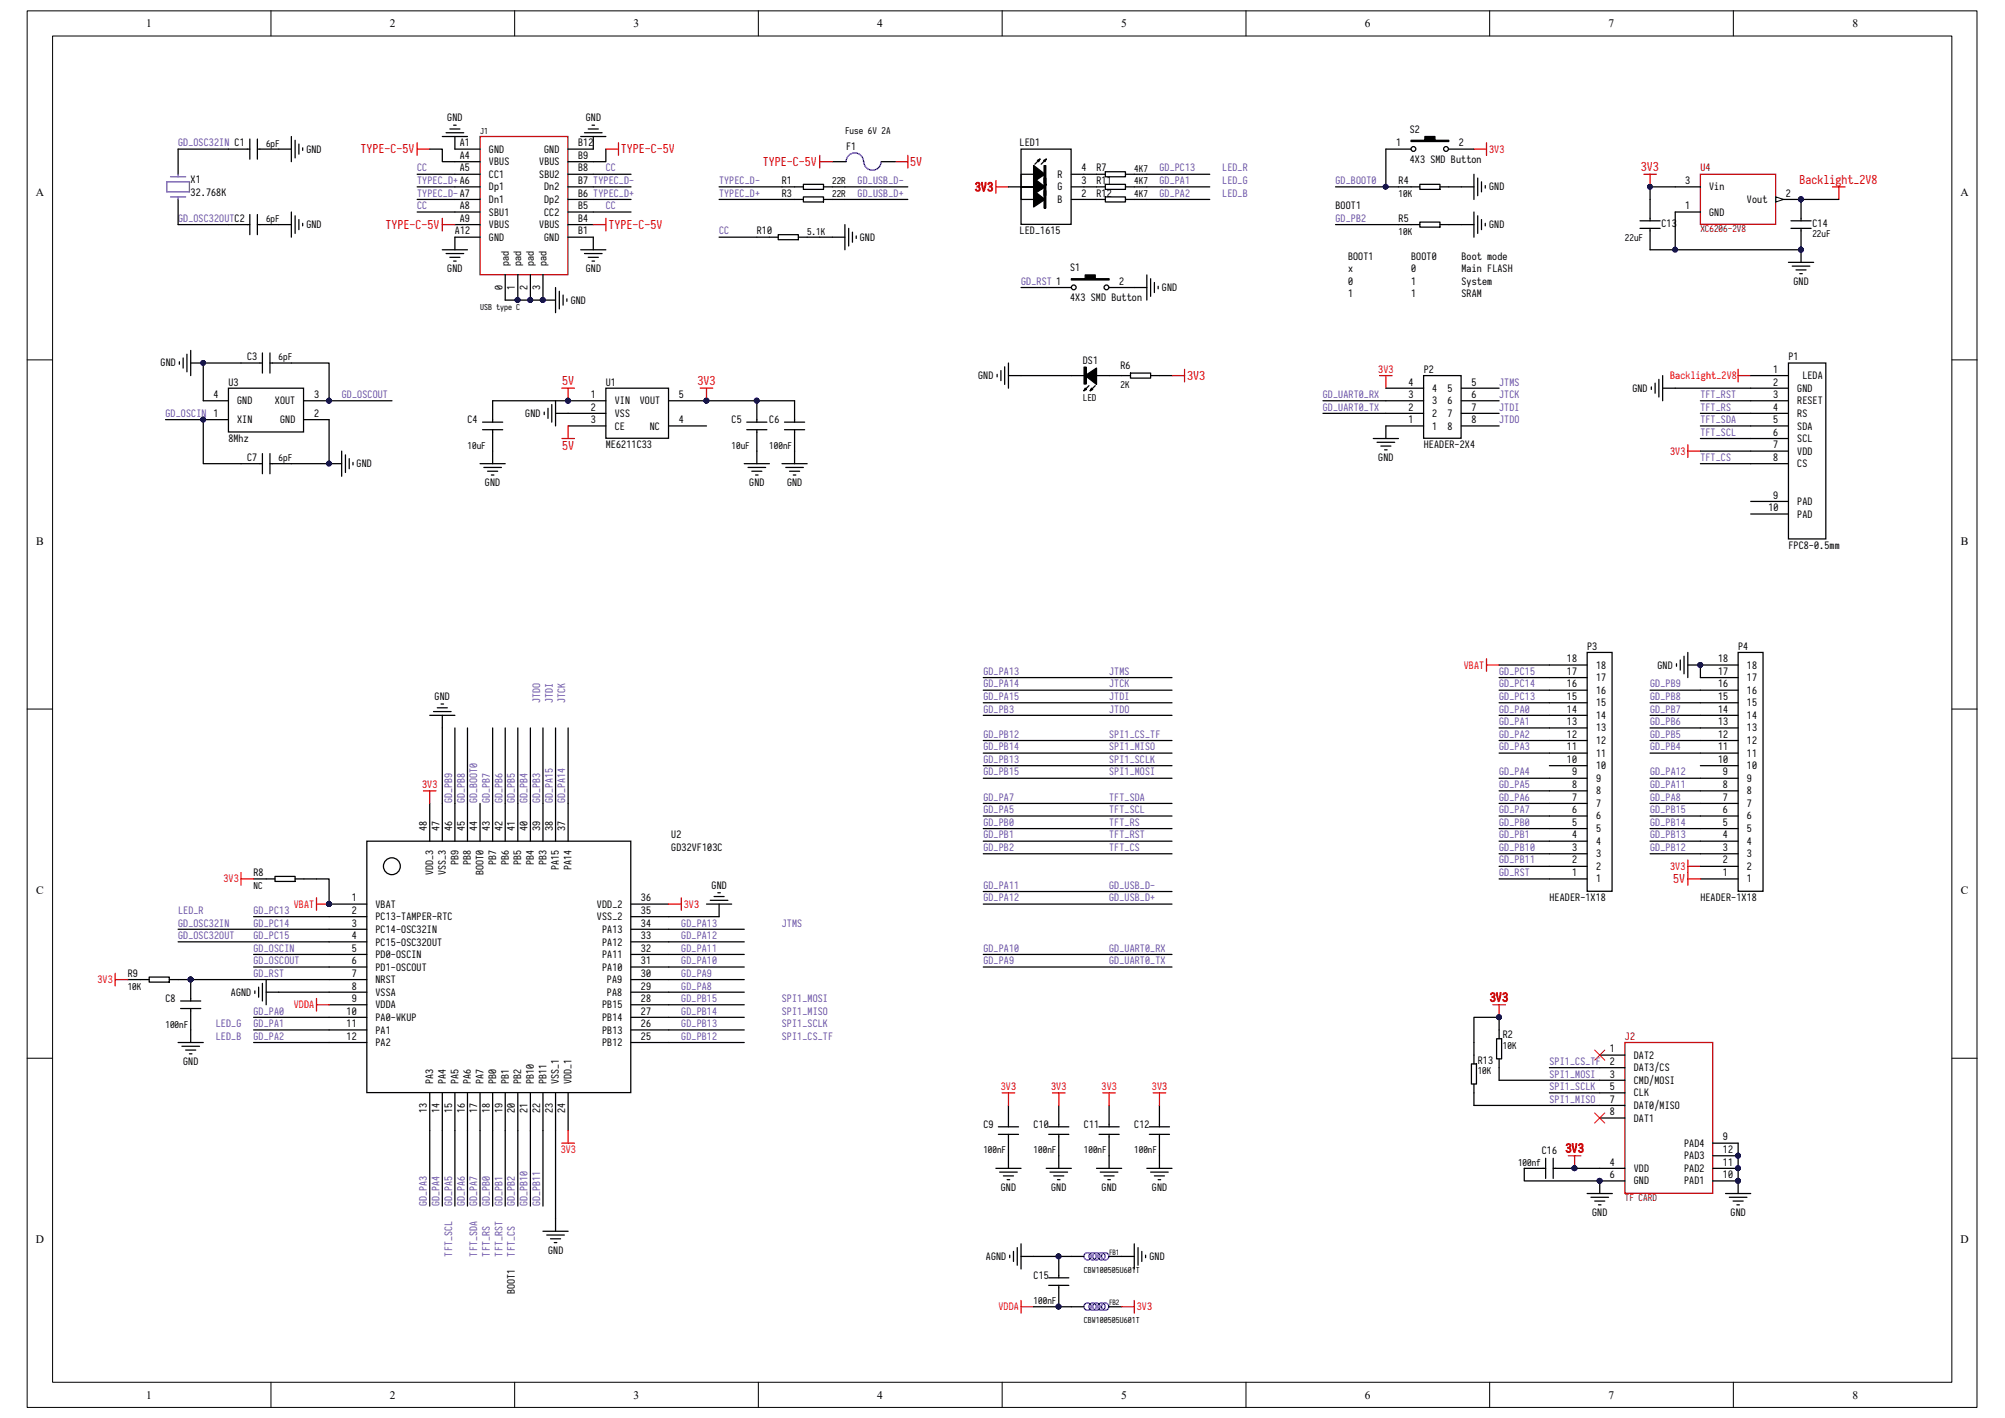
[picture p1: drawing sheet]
<svg xmlns="http://www.w3.org/2000/svg" width="297mm" height="210mm" viewBox="0 0 297 210" stroke-linecap="round" stroke-linejoin="round" font-family="sans-serif">
<path d="M4 1.6h288.9v206.8h-288.9z" fill="none" stroke="#000" stroke-width=".15"/>
<path d="M7.8 5.4h281.3v199.3h-281.3z" fill="#fff"/>
<g fill="none" stroke="#000" stroke-width=".15">
<path d="M7.8 5.3h281.3v199.4h-281.3zM40.1 1.6v3.7M76.2 1.6v3.7M112.3 1.6v3.7M148.5 1.6v3.7M184.6 1.6v3.7M220.7 1.6v3.7M256.8 1.6v3.7M4 53.3h3.7M289.2 53.3h3.7M4 105h3.7M289.2 105h3.7"/>
<path d="M4 156.7h3.7M289.2 156.7h3.7M40.1 204.7v3.7M76.2 204.7v3.7M112.3 204.7v3.7M148.5 204.7v3.7M184.6 204.7v3.7M220.7 204.7v3.7M256.8 204.7v3.7"/>
</g>
<path d="M54.3 124.6h39.1v37.2h-39.1z" fill-rule="evenodd" fill="#fff" stroke="#000" stroke-width=".19"/>
<g fill="none" stroke="#000" stroke-width=".19">
<path d="M26.4 22.1v3.7M26.4 29.5v3.8M33.8 22.1h3.2M33.8 33.3h3.2M37 20.6v3M37 31.8v3M38.1 22.1h5.1M38.1 20.6v3M38.1 31.8v3M38.1 33.3h5.1M43.2 20.2v3.7M43.2 31.4v3.7"/>
<path d="M43.7 20.8v2.6M43.7 32v2.6M44.3 21.3v1.5M44.3 32.5v1.5M44.8 21.9v.4M44.8 33.1v.4M115.8 27.7h3.2M115.8 29.5h3.2M119 27.3h3v.7h-3zM119 29.2h3v.7h-3zM122 27.7h3.2M122 29.5h3.2"/>
<path d="M123.3 23.9h2M130.6 23.9h2M160.6 25.8h3.1M163.7 25.4h3v.8h-3zM166.7 25.8h3.2M207.2 27.7h3.1M210.3 27.3h3v.7h-3zM213.3 27.7h5M218.3 25.8v3.7M218.9 26.4v2.6M219.5 26.9v1.5M220 27.5v.4"/>
<path d="M147.7 55.4v.4M148.3 54.9v1.5M148.8 54.3v2.6M149.4 55.6h1.9M149.4 53.8v3.7M155 42.6h3.7M158.7 41.3h2.1v-.6h1.4v.6h2.1v.2h-5.6zM158.7 55.6h1.9M160.8 55.6l1.6-1.1v2.4zM160.8 57.5l.1 .2-.3 .2zM161.3 57.1l-.7 .8M161.7 57.5l.2 .2-.4 .2z"/>
<path d="M162.2 57.1l-.7 .8M162.4 55.6h5.1M164.3 42.6h5.6M167.5 55.3h2.9v.7h-2.9zM169.9 40.7v3.7M170.4 55.6h3.2M170.4 41.3v2.6M171 41.8v1.5M171.6 42.4v.4M63.7 119v5.6M63.7 105.9h3.7M64.2 105.4h2.6"/>
<path d="M64.8 104.8h1.5M65.3 104.3h.4M65.5 105.9v1.9M65.5 119v5.6M67.4 119v5.6M69.2 119v5.6M71.1 119v5.6M73 119v5.6M74.8 119v5.6M76.7 119v5.6M78.6 119v5.6M80.4 119v5.6"/>
<path d="M82.3 119v5.6M84.2 119v5.6M48.7 133.9h5.6M48.7 135.8h5.6M48.7 137.6h5.6M48.7 139.5h5.6M93.5 133.9h5.6M93.5 135.8h5.6M93.5 137.6h5.6M93.5 139.5h5.6M104.7 133.9h3.7M105.2 133.3h2.6"/>
<path d="M105.8 132.8h1.5M106.3 132.2h.4M106.5 133.9v1.9M18.9 145.1h3.2M22.1 144.7h3v.8h-3zM25.1 145.1h3.1v3.2M26.4 154.4h3.7M26.8 148.3h2.9M26.8 149.4h2.9M26.9 155h2.7M27.5 155.5h1.5M28.1 156.1h.3"/>
<path d="M28.2 149.4v5M37.8 146.8v.3M38.3 146.2v1.5M38.9 145.6v2.7M39.4 146.9h1.9M39.4 145.1v3.7M48.7 141.4h5.6M48.7 143.2h5.6M48.7 145.1h5.6M48.7 146.9h5.6M48.7 148.8h5.6M48.7 150.7h5.6"/>
<path d="M48.7 152.5h5.6M48.7 154.4h5.6M93.5 141.4h5.6M93.5 143.2h5.6M93.5 145.1h5.6M93.5 146.9h5.6M93.5 148.8h5.6M93.5 150.7h5.6M93.5 152.5h5.6M93.5 154.4h5.6M63.7 161.9v5.5M65.5 161.9v5.5"/>
<path d="M67.4 161.9v5.5M69.2 161.9v5.5M71.1 161.9v5.5M73 161.9v5.5M74.8 161.9v5.5M76.7 161.9v5.5M78.6 161.9v5.5M80.4 161.9v5.5M82.3 161.9v5.5M84.2 161.9v5.5M80.4 182.4h3.8M81 182.9h2.6"/>
<path d="M81.5 183.5h1.5M82.1 184h.4M82.3 180.5v1.9"/>
<circle cx="159.1" cy="42.6" r=".35"/>
<circle cx="163.9" cy="42.6" r=".35"/>
<circle cx="58" cy="128.3" r="1.25"/>
</g>
<g fill="#000080" stroke="#000080" stroke-width=".15">
<circle cx="48.7" cy="133.9" r=".35"/>
<circle cx="28.2" cy="145.1" r=".35"/>
</g>
<path d="M24.7 26.9h3.4v1.5h-3.4zM25.3 26.2h2.2M25.3 29.2h2.2M26.4 25.8v.4M26.4 29.2v.3" fill="none" stroke="#674ea7" stroke-width=".19"/>
<g fill="none" stroke="#f00" stroke-width=".19">
<path d="M132.6 23.9h1.9M134.5 23v1.9M147.5 26.7v1.9M147.5 27.7h1.9M218.3 22.1h1.9M220.2 21.2v1.8M173.6 55.6h1.9M175.5 54.7v1.9M62.7 117.1h1.9M63.7 117.1v1.9M46.9 133v1.8M46.9 133.9h1.8"/>
<path d="M99.1 133.9h1.8M100.9 133v1.8M17.1 144.2v1.8M17.1 145.1h1.8M46.9 147.9v1.8M46.9 148.8h1.8M83.2 169.3h1.9M84.2 167.4v1.9"/>
</g>
<path d="M125.3 23.9a1.29 1.29 0 0 1 1.4-1.3 1.29 1.29 0 0 1 1.2 1.3M128 23.9a1.29 1.29 0 0 0 1.2 1.3 1.29 1.29 0 0 0 1.3-1.2" fill="none" stroke="#00f" stroke-width=".19"/>
<g fill="#000">
<path d="M160.8 55.6l1.6-1.1v2.4z"/>
<path d="M158.7 41.3h2.1v-.6h1.4v.6h2.1v.2h-5.6z" fill-rule="evenodd"/>
</g>
<path d="M160.8 54.4v2.5" fill="none" stroke="#000" stroke-width=".3"/>
<path d="M160.6 54.4h.3v2.5h-.3z" fill="none" stroke="#000" stroke-width=".15"/>
<path d="M89.7 57.5h9.3v7.4h-9.3z" fill-rule="evenodd" fill="#fff" stroke="#000" stroke-width=".19"/>
<g fill="none" stroke="#000" stroke-width=".19">
<path d="M207.2 33.3h3.1M210.3 32.9h3v.7h-3zM213.3 33.3h5M218.3 31.4v3.7M218.9 32v2.6M219.5 32.5v1.5M220 33.1v.4M73 59.4v3.1M81.7 59.9v2.6M82.3 59.4v3.7M84.2 59.4h5.5M99.1 59.4h5.6"/>
<path d="M112.1 59.4v3.1M117.7 59.4v3.1M71.1 68.7h3.7M71.5 62.5h3M71.5 63.6h3M71.7 69.2h2.6M72.2 69.8h1.5M72.8 70.4h.4M73 63.6v5.1M80.6 61v.4M81.2 60.5v1.5M82.3 61.2h7.4"/>
<path d="M84.2 63.1h5.5M99.1 63.1h5.6M110.2 68.7h3.8M110.6 62.5h3M110.6 63.6h3M110.8 69.2h2.6M111.4 69.8h1.5M111.9 70.4h.4M112.1 63.6v5.1M115.8 68.7h3.8M116.2 62.5h3M116.2 63.6h3"/>
<path d="M116.4 69.2h2.6M117 69.8h1.5M117.5 70.4h.4M117.7 63.6v5.1M203.4 64.9h3.8M204 65.5h2.6M204.6 66.1h1.4M205.1 66.6h.4M205.3 63.1v1.8M248.3 98.3v.4M248.9 97.7v1.5M249.5 97.2v2.6"/>
<path d="M250 96.6v3.8M250 98.5h1.9M37.6 130.2h3.1M40.7 129.8h3v.7h-3zM43.7 130.2h3.2M147.5 173h3.8M147.9 166.9h3M147.9 168h3M148.1 173.6h2.6M148.6 174.2h1.5M149.2 174.7h.4M149.4 163.7v3.2"/>
<path d="M149.4 168v5M155 173h3.7M155.4 166.9h2.9M155.4 168h2.9M155.5 173.6h2.6M156.1 174.2h1.5M156.7 174.7h.3M156.8 163.7v3.2M156.8 168v5M162.4 173h3.8M162.8 166.9h3M162.8 168h3"/>
<path d="M163 173.6h2.6M163.5 174.2h1.5M164.1 174.7h.4M164.3 163.7v3.2M164.3 168v5M169.9 173h3.7M170.3 166.9h2.9M170.3 168h2.9M170.4 173.6h2.7M171 174.2h1.5M171.6 174.7h.3M171.8 163.7v3.2"/>
<path d="M171.8 168v5"/>
</g>
<g fill="#000080" stroke="#000080" stroke-width=".15">
<circle cx="84.1" cy="59.3" r=".35"/>
<circle cx="104.6" cy="59.3" r=".35"/>
<circle cx="112.1" cy="59.3" r=".35"/>
<circle cx="251.9" cy="98.5" r=".35"/>
</g>
<g fill="none" stroke="#f00" stroke-width=".19">
<path d="M83.2 57.5h1.9M84.2 57.5v1.9M103.7 57.5h1.9M104.7 57.5v1.9M204.4 55.6h1.8M205.3 55.6v1.9M83.2 64.9h1.9M84.2 63.1v1.8M220.2 97.6v1.8M220.2 98.5h1.9M35.7 129.2v1.9M35.7 130.2h1.9"/>
<path d="M250 127.4v1.8M250 128.3h1.9M148.5 161.9h1.8M149.4 161.9v1.8M155.9 161.9h1.9M156.8 161.9v1.8M163.4 161.9h1.8M164.3 161.9v1.8M170.8 161.9h1.9M171.8 161.9v1.8"/>
</g>
<path d="M33.8 57.5h11.2v6.5h-11.2z" fill-rule="evenodd" fill="#fff" stroke="#000" stroke-width=".19"/>
<g fill="none" stroke="#000" stroke-width=".19">
<path d="M205.3 22.1h3.7M209 20.8h2.1v-.6h1.5v.6h2v.2h-5.6zM214.6 22.1h3.7M26.6 53.6v.4M27.1 53v1.5M27.7 52.5v2.6M28.2 53.8h1.9M28.2 51.9v3.7M30.1 59.4h3.7M35.7 53.8h3.2M38.9 52.3v3M40 53.8h3.2"/>
<path d="M40 52.3v3M45 59.4h3.7M244.6 57.3v.4M245.2 56.7v1.5M245.7 56.2v2.6M246.3 55.6v3.8M246.3 57.5h1.9M30.1 62.2h3.7M35.7 68.7h3.2M38.9 67.2v3M40 67.2v3M40 68.7h3.2"/>
<path d="M45 62.2h3.7M48.7 68.7h1.9M50.6 66.8v3.7M51.2 67.4v2.6M51.7 67.9v1.5M52.3 68.5v.4"/>
<circle cx="209.4" cy="22.1" r=".35"/>
<circle cx="214.2" cy="22.1" r=".35"/>
</g>
<g fill="#000080" stroke="#000080" stroke-width=".15">
<circle cx="30.1" cy="62.1" r=".35"/>
<circle cx="48.7" cy="59.3" r=".35"/>
<circle cx="48.7" cy="68.7" r=".35"/>
<circle cx="30.1" cy="53.7" r=".35"/>
</g>
<path d="M209 20.8h2.1v-.6h1.5v.6h2v.2h-5.6z" fill-rule="evenodd" fill="#000"/>
<path d="M250 65.9v1.8M250 66.8h1.9" fill="none" stroke="#f00" stroke-width=".19"/>
<path d="M251.9 25.8h11.1v7.4h-11.1z" fill-rule="evenodd" fill="#fff" stroke="#800000" stroke-width=".19"/>
<path d="M248.2 27.7h3.7M248.2 31.4h3.7M263.1 29.5h3.7" fill="none" stroke="#000" stroke-width=".19"/>
<path d="M263.1 29.2l1.1 .3-1.1 .4z" fill="#fff"/>
<path d="M263.1 29.2l1.1 .3-1.1 .4z" fill="none" stroke="#000" stroke-width=".15"/>
<g fill="#000080" stroke="#000080" stroke-width=".15">
<circle cx="266.8" cy="29.5" r=".35"/>
<circle cx="266.8" cy="37" r=".35"/>
<circle cx="244.4" cy="27.7" r=".35"/>
<circle cx="156.8" cy="193.5" r=".35"/>
<circle cx="156.8" cy="186.1" r=".35"/>
</g>
<path d="M243.5 25.8h1.9M244.4 25.8v1.9M271.5 27.7h1.8M272.4 27.7v1.8M257.5 54.7v1.9M257.5 55.6h1.8M151.3 192.6v1.9M151.3 193.5h1.8M166.2 193.5h1.8M168 192.6v1.9" fill="none" stroke="#f00" stroke-width=".19"/>
<g fill="none" stroke="#000" stroke-width=".19">
<path d="M242.9 33.8h3M242.9 32.7h3M244.4 29.5v3.2M244.4 33.8v3.2M264.9 38.9h3.8M265.3 33.8h3M265.3 32.7h3M265.5 39.4h2.6M266.1 40h1.4M266.8 29.5v3.2M266.8 33.8v5.1M266.6 40.5h.4"/>
<path d="M149.6 185.9v.4M150.1 185.3v1.5M150.7 184.8v2.6M151.3 184.2v3.7M151.3 186.1h1.8M155.4 189.3h2.9M155.4 190.4h2.9M156.8 186.1v3.2M156.8 190.4v3.1M158.7 186.1h1.9M158.7 193.5h1.9M164.3 186.1h3.7"/>
<path d="M164.3 193.5h1.9M168 184.2v3.7M168.6 184.8v2.6M169.1 185.3v1.5M169.7 185.9v.4"/>
</g>
<g fill="none" stroke="#00f" stroke-width=".19">
<circle cx="161.1" cy="193.5" r=".54"/>
<circle cx="161.1" cy="186.1" r=".54"/>
<circle cx="161.9" cy="193.5" r=".54"/>
<circle cx="161.9" cy="186.1" r=".54"/>
<circle cx="162.4" cy="193.5" r=".54"/>
<circle cx="162.4" cy="186.1" r=".54"/>
<circle cx="163.2" cy="193.5" r=".54"/>
<circle cx="163.2" cy="186.1" r=".54"/>
<circle cx="163.7" cy="186.1" r=".54"/>
<circle cx="163.7" cy="193.5" r=".54"/>
</g>
<path d="M264.9 53.8h5.6v26h-5.6z" fill-rule="evenodd" fill="#fff" stroke="#000" stroke-width=".19"/>
<path d="M259.3 55.6h5.6M259.3 57.5h5.6M259.3 59.4h5.6M259.3 61.2h5.6M259.3 63.1h5.6M259.3 64.9h5.6M259.3 66.8h5.6M259.3 68.7h5.6M259.3 74.3h5.6M259.3 76.1h5.6" fill="none" stroke="#000" stroke-width=".19"/>
<path d="M151.3 22.1h7.4v11.1h-7.4z" fill-rule="evenodd" fill="#fff" stroke="#000" stroke-width=".19"/>
<g fill="none" stroke="#000" stroke-width=".19">
<path d="M149.4 27.7h1.9M153.1 24.5l1.7 1.3-1.7 1.1zM153.1 26.4l1.7 1.3-1.7 1.1zM153.1 28.2l1.7 1.3-1.7 1.2zM153.1 25.8h-1.8v1.9h1.8h-1.8v1.8h1.8M153.7 23.8l.3-.2-.1 .3zM153.7 27.5l.3-.2-.1 .4zM154 23.6l-.7 .7M154 27.3l-.7 .7M154.6 23.8l.4-.2-.2 .3zM154.6 27.5l.4-.2-.2 .4zM155 23.6l-.8 .7"/>
<path d="M155 27.3l-.8 .7M158.7 27.7h5M158.7 29.5h5M158.7 25.8h1.9M163.7 27.3h3v.7h-3zM163.7 29.2h3v.7h-3zM166.7 27.7h3.2M166.7 29.5h3.2"/>
</g>
<path d="M153.1 24.5l1.7 1.3-1.7 1.1zM153.1 26.4l1.7 1.3-1.7 1.1zM153.1 28.2l1.7 1.3-1.7 1.2z" fill="#000"/>
<path d="M154.8 24.6v6.2" fill="none" stroke="#000" stroke-width=".25"/>
<path d="M154.6 24.5h.3v2.6h-.3zM154.6 26.4h.3v2.6h-.3zM154.6 28.2h.3v2.6h-.3z" fill="none" stroke="#000" stroke-width=".15"/>
<path d="M71.1 20.2h13v20.5h-13z" fill-rule="evenodd" fill="#fff" stroke="#800000" stroke-width=".19"/>
<g fill="none" stroke="#000" stroke-width=".19">
<path d="M66.1 19.7h2.6M66.6 19.1h1.5M67.2 18.5h.4M86.6 19.7h2.6M87.1 19.1h1.5M87.7 18.5h.4M65.5 20.2h3.7M65.5 37h3.7M66.1 37.6h2.6M66.6 38.1h1.5M67.2 38.7h.4M67.4 20.2v1.9h3.7"/>
<path d="M67.4 23.9h3.7M67.4 25.8h3.7M67.4 27.7h3.7M67.4 29.5h3.7M67.4 31.4h3.7M67.4 33.3h3.7M71.1 35.1h-3.7v1.9M84.2 23.9h3.7M84.2 25.8h3.7M84.2 27.7h3.7M84.2 29.5h3.7M84.2 31.4h3.7"/>
<path d="M84.2 33.3h3.7M84.2 35.1h3.7v1.9M86 20.2h3.7M86 37h3.7M86.6 37.6h2.6M87.1 38.1h1.5M87.7 38.7h.4M87.9 20.2v1.9h-3.7M112.1 35.1h3.2M115.3 34.8h3v.7h-3zM118.3 35.1h3.1M123.3 35.1h1.9"/>
<path d="M125.2 33.3v3.7M125.7 33.8v2.6M126.3 34.4v1.5M126.8 34.9v.4M74.8 40.7v3.7M76.7 40.7v3.7M78.6 40.7v3.7M80.4 40.7v3.7h1.9M82.3 42.6v3.7M82.9 43.1v2.7M83.4 43.7v1.5M84 44.3v.3"/>
</g>
<g fill="#000080" stroke="#000080" stroke-width=".15">
<circle cx="76.7" cy="44.4" r=".35"/>
<circle cx="78.5" cy="44.4" r=".35"/>
<circle cx="80.4" cy="44.4" r=".35"/>
</g>
<path d="M61.8 21.2v1.8M61.8 22.1h1.9M65.5 33.3h1.9M65.5 32.3v1.9M87.9 33.3h1.8M89.7 22.1h1.9M89.7 32.3v1.9M91.6 21.2v1.8M121.4 23v1.9M121.4 23.9h1.9" fill="none" stroke="#f00" stroke-width=".19"/>
<path d="M240.7 154.4h13v22.3h-13z" fill-rule="evenodd" fill="#fff" stroke="#800000" stroke-width=".19"/>
<g fill="none" stroke="#000" stroke-width=".19">
<path d="M218 157.6h.7v3h-.7zM218.3 154.4v3.2M221.7 153.8h.7v3h-.7zM222.1 150.7v3.1M222.1 156.8v3.2M237 156.3h3.7M237 158.1h3.7M237 160h3.7M218.3 160.6v3.1M225.8 173h3.2M229 171.5v3M230.1 173h3.2"/>
<path d="M230.1 171.5v3M235.1 176.8h3.7M235.7 177.3h2.6M236.2 177.9h1.5M236.8 178.4h.4M237 173h3.7M237 161.9h3.7M237 163.7h3.7M237 165.6h3.7M240.7 174.9h-3.7v1.9M253.8 173h3.7M253.8 174.9h3.7v1.9"/>
<path d="M253.8 171.2h3.7M253.8 169.3h3.7M255.6 176.8h3.7M256.2 177.3h2.6M256.7 177.9h1.5M257.3 178.4h.4"/>
</g>
<g fill="#000080" stroke="#000080" stroke-width=".15">
<circle cx="237" cy="174.9" r=".35"/>
<circle cx="257.5" cy="174.9" r=".35"/>
<circle cx="257.5" cy="173" r=".35"/>
<circle cx="257.5" cy="171.2" r=".35"/>
<circle cx="233.2" cy="173" r=".35"/>
<circle cx="222" cy="150.7" r=".35"/>
</g>
<path d="M221.1 148.8h1.9M222.1 148.8v1.9M232.3 171.2h1.9M233.3 171.2v1.8" fill="none" stroke="#f00" stroke-width=".19"/>
<path d="M236.2 155.5l1.5 1.5M237.7 155.5l-1.5 1.5M236.2 164.8l1.5 1.5M237.7 164.8l-1.5 1.5" fill="none" stroke="#f00" stroke-width=".15"/>
<path d="M235.1 96.6h3.7v35.4h-3.7z" fill-rule="evenodd" fill="#fff" stroke="#000" stroke-width=".19"/>
<g fill="none" stroke="#000" stroke-width=".19">
<path d="M229.5 98.5h5.6M229.5 119h5.6M229.5 117.1h5.6M229.5 115.3h5.6M229.5 113.4h5.6M229.5 111.5h5.6M229.5 109.7h5.6M229.5 107.8h5.6M229.5 105.9h5.6M229.5 104.1h5.6M229.5 102.2h5.6M229.5 100.4h5.6"/>
<path d="M229.5 130.2h5.6M229.5 128.3h5.6M229.5 126.4h5.6M229.5 124.6h5.6M229.5 122.7h5.6M229.5 120.9h5.6"/>
</g>
<path d="M257.5 96.6h3.7v35.4h-3.7z" fill-rule="evenodd" fill="#fff" stroke="#000" stroke-width=".19"/>
<g fill="none" stroke="#000" stroke-width=".19">
<path d="M251.9 98.5h5.6M251.9 119h5.6M251.9 117.1h5.6M251.9 115.3h5.6M251.9 113.4h5.6M251.9 111.5h5.6M251.9 109.7h5.6M251.9 107.8h5.6M251.9 105.9h5.6M251.9 104.1h5.6M251.9 102.2h5.6M251.9 100.4h5.6"/>
<path d="M251.9 130.2h5.6M251.9 128.3h5.6M251.9 126.4h5.6M251.9 124.6h5.6M251.9 122.7h5.6M251.9 120.9h5.6"/>
</g>
<circle cx="251.9" cy="98.5" r=".35" fill="#000080" stroke="#000080" stroke-width=".15"/>
<path d="M250 129.2v1.9M250 130.2h1.9" fill="none" stroke="#f00" stroke-width=".19"/>
<path d="M210.9 55.6h5.5v9.3h-5.5z" fill-rule="evenodd" fill="#fff" stroke="#000" stroke-width=".19"/>
<g fill="none" stroke="#000" stroke-width=".19">
<path d="M26.4 22.1h7.4M26.4 33.3h7.4M61.8 27.7h5.6M61.8 29.5h5.6M61.8 25.8h5.6M61.8 31.4h5.6M63.7 22.1h1.8v1.8h1.9M87.9 27.7h5.6M87.9 29.5h5.6M87.9 25.8h5.6M87.9 31.4h5.6M89.7 22.1v1.8h-1.8"/>
<path d="M106.5 27.7h9.3M106.5 29.5h9.3M106.5 35.1h5.6M121.4 35.1h1.9M125.2 27.7h9.3M125.2 29.5h9.3M169.9 27.7h9.3M169.9 29.5h9.3M169.9 25.8h9.3M197.8 33.3h9.4M197.8 27.7h7.5M205.3 22.1v5.6h1.9"/>
<path d="M244.4 37h3.8M248.2 27.7h-3.8v1.8M248.2 31.4v5.6h18.6M266.8 29.5h5.6M35.7 53.8h-5.6v5.6M43.2 53.8h5.5v5.6h9.4M73 59.4h11.2M74.8 44.4h5.6M104.7 59.4h13M151.3 55.6h7.4M151.3 42.6h3.7M196 59.4h14.9"/>
<path d="M205.3 57.5h5.6M216.5 59.4h5.6M216.5 57.5h5.6M248.2 57.5h11.1M251.9 59.4h7.4M24.5 62.2h5.6v6.5h5.6M48.7 62.2v6.5h-5.5M196 61.2h14.9M205.3 63.1h5.6M216.5 63.1h5.6M216.5 61.2h5.6M251.9 63.1h7.4"/>
<path d="M251.9 61.2h7.4M251.9 64.9h7.4M251.9 68.7h7.4M251.9 66.8h7.4M222.1 98.5h7.4M251.9 98.5v1.9M65.5 107.8v11.2M67.4 107.8v11.2M69.2 107.8v11.2M73 107.8v11.2M74.8 107.8v11.2M76.7 107.8v11.2"/>
<path d="M78.6 107.8v11.2M80.4 107.8v11.2M82.3 107.8v11.2M84.2 107.8v11.2M145.7 119h27.9M145.7 115.3h27.9M145.7 111.5h27.9M145.7 105.9h27.9M145.7 104.1h27.9M145.7 102.2h27.9M145.7 100.4h27.9M145.7 109.7h27.9"/>
<path d="M145.7 113.4h27.9M222.1 119h7.4M222.1 117.1h7.4M222.1 115.3h7.4M222.1 111.5h7.4M222.1 107.8h7.4M222.1 105.9h7.4M222.1 104.1h7.4M222.1 102.2h7.4M222.1 100.4h7.4M222.1 109.7h7.4M244.4 119h7.5"/>
<path d="M244.4 117.1h7.5M244.4 115.3h7.5M244.4 111.5h7.5M244.4 107.8h7.5M244.4 105.9h7.5M244.4 104.1h7.5M244.4 102.2h7.5M244.4 109.7h7.5M26.4 139.5h22.3M26.4 137.6h22.3M37.6 135.8h11.1M46.9 130.2h1.8v3.7"/>
<path d="M99.1 135.8h7.4M99.1 139.5h11.1M99.1 137.6h11.1M145.7 132h27.9M145.7 133.9h27.9M145.7 126.4h27.9M145.7 124.6h27.9M145.7 122.7h27.9M145.7 120.9h27.9M222.1 130.2h7.4M222.1 128.3h7.4M222.1 126.4h7.4"/>
<path d="M222.1 124.6h7.4M222.1 122.7h7.4M222.1 120.9h7.4M244.4 126.4h7.5M244.4 124.6h7.5M244.4 122.7h7.5M244.4 120.9h7.5M28.2 145.1h20.5M37.6 141.4h11.1M37.6 143.2h11.1M37.6 152.5h11.1M37.6 154.4h11.1"/>
<path d="M37.6 150.7h11.1M41.3 146.9h7.4M99.1 141.4h11.1M99.1 143.2h11.1M99.1 146.9h11.1M99.1 152.5h11.1M99.1 154.4h11.1M99.1 150.7h11.1M99.1 148.8h11.1M99.1 145.1h11.1M145.7 141.4h27.9M145.7 143.2h27.9"/>
<path d="M222.1 150.7h-3.8v3.7M222.1 160h14.9M229.5 158.1h7.5M63.7 167.4v11.2M65.5 167.4v11.2M67.4 167.4v11.2M69.2 167.4v11.2M71.1 167.4v11.2M73 167.4v11.2M74.8 167.4v11.2M76.7 167.4v11.2M78.6 167.4v11.2"/>
<path d="M80.4 167.4v11.2M82.3 167.4v13.1M218.3 163.7h18.7M225.8 173v1.9h11.2M229.5 161.9h7.5M233.3 173h3.7M257.5 169.3v5.6M153.1 193.5h5.6M153.1 186.1h5.6"/>
</g>
<g fill="#000080" stroke="#000080" stroke-width=".15">
<circle cx="28.2" cy="145.1" r=".35"/>
<circle cx="84.1" cy="59.3" r=".35"/>
<circle cx="104.6" cy="59.3" r=".35"/>
<circle cx="112.1" cy="59.3" r=".35"/>
<circle cx="48.7" cy="133.9" r=".35"/>
<circle cx="30.1" cy="62.1" r=".35"/>
<circle cx="30.1" cy="53.7" r=".35"/>
<circle cx="48.7" cy="68.7" r=".35"/>
<circle cx="48.7" cy="59.3" r=".35"/>
<circle cx="205.3" cy="27.7" r=".35"/>
<circle cx="248.1" cy="37" r=".35"/>
<circle cx="244.4" cy="27.7" r=".35"/>
<circle cx="266.8" cy="29.5" r=".35"/>
<circle cx="266.8" cy="37" r=".35"/>
<circle cx="156.8" cy="193.5" r=".35"/>
<circle cx="156.8" cy="186.1" r=".35"/>
<circle cx="76.7" cy="44.4" r=".35"/>
<circle cx="78.5" cy="44.4" r=".35"/>
<circle cx="80.4" cy="44.4" r=".35"/>
<circle cx="233.2" cy="173" r=".35"/>
<circle cx="237" cy="174.9" r=".35"/>
<circle cx="257.5" cy="171.2" r=".35"/>
<circle cx="257.5" cy="173" r=".35"/>
<circle cx="257.5" cy="174.9" r=".35"/>
<circle cx="222" cy="150.7" r=".35"/>
<circle cx="251.9" cy="98.5" r=".35"/>
</g>
<g font-size="1.8" fill="#f00">
<text x="53.4" y="22.7">TYPE-C-5V</text>
<text x="92" y="22.7">TYPE-C-5V</text>
<text x="113" y="24.6">TYPE-C-5V</text>
<text x="134.8" y="24.6">5V</text>
<text x="144.4" y="28.3">3V3</text>
<text x="243.1" y="25.3">3V3</text>
<text x="266.6" y="27.2">Backlight_2V8</text>
<text x="57.1" y="33.9">TYPE-C-5V</text>
<text x="90.1" y="33.9">TYPE-C-5V</text>
<text x="83.3" y="57">5V</text>
<text x="103.3" y="57">3V3</text>
<text x="175.9" y="56.3">3V3</text>
<text x="83.3" y="66.7">5V</text>
<text x="247.9" y="130.8">5V</text>
<text x="220.7" y="148.3">3V3</text>
<text x="231.9" y="170.7">3V3</text>
</g>
<g font-size="1.7">
<text x="21.7" y="4">1</text>
<text x="57.7" y="4">2</text>
<text x="93.9" y="4">3</text>
<text x="130" y="4">4</text>
<text x="166.1" y="4">5</text>
<text x="202.2" y="4">6</text>
<text x="238.3" y="4">7</text>
<text x="274.4" y="4">8</text>
<text x="5.3" y="29">A</text>
<text x="290.4" y="29">A</text>
<text x="5.3" y="80.6">B</text>
<text x="290.4" y="80.6">B</text>
<text x="5.3" y="132.4">C</text>
<text x="290.4" y="132.4">C</text>
<text x="5.3" y="184.1">D</text>
<text x="290.4" y="184.1">D</text>
<text x="21.7" y="207.1">1</text>
<text x="57.7" y="207.1">2</text>
<text x="93.9" y="207.1">3</text>
<text x="130" y="207.1">4</text>
<text x="166.1" y="207.1">5</text>
<text x="202.2" y="207.1">6</text>
<text x="238.3" y="207.1">7</text>
<text x="274.4" y="207.1">8</text>
</g>
<g font-size="1.5">
<text x="66.3" y="17.9">GND</text>
<text x="86.8" y="17.9">GND</text>
<text x="45.4" y="22.6">GND</text>
<text x="68.1" y="21.7">A1</text>
<text x="68.1" y="23.5">A4</text>
<text x="72.4" y="22.6">GND</text>
<text x="80.6" y="22.6">GND</text>
<text x="85.6" y="23.5">B9</text>
<text x="85.6" y="21.7">B12</text>
<text x="125.3" y="22.2">F1</text>
<text x="151" y="21.7">LED1</text>
<text x="206.8" y="21.7">1</text>
<text x="208.8" y="19.6">S2</text>
<text x="216.1" y="21.7">2</text>
<text x="28.2" y="27.1">X1</text>
<text x="28.2" y="29">32.768K</text>
<text x="68.1" y="25.4">A5</text>
<text x="72.4" y="24.5">VBUS</text>
<text x="72.4" y="26.3">CC1</text>
<text x="72.4" y="28.2">Dp1</text>
<text x="79.9" y="26.3">SBU2</text>
<text x="79.9" y="24.5">VBUS</text>
<text x="80.6" y="28.2">Dn2</text>
<text x="85.6" y="29.1">B6 TYPEC_D+</text>
<text x="85.6" y="27.3">B7 TYPEC_D-</text>
<text x="85.6" y="25.4">B8</text>
<text x="115.8" y="27.3">R1</text>
<text x="115.8" y="29.1">R3</text>
<text x="156.6" y="28.2">G</text>
<text x="156.6" y="26.3">R</text>
<text x="160.2" y="29.1">2</text>
<text x="160.2" y="27.3">3</text>
<text x="160.2" y="25.4">4</text>
<text x="162.4" y="25.4">R7</text>
<text x="162.4" y="27.3">R11</text>
<text x="162.4" y="29.1">R12</text>
<text x="207.2" y="27.3">R4</text>
<text x="208.8" y="24.1">4X3 SMD Button</text>
<text x="220.6" y="28.2">GND</text>
<text x="249.6" y="27.3">3</text>
<text x="253.2" y="28.2">Vin</text>
<text x="264.5" y="29.1">2</text>
<text x="45.4" y="33.8">GND</text>
<text x="67.4" y="34.7">A12</text>
<text x="68.1" y="31">A8</text>
<text x="68.1" y="32.9">A9</text>
<text x="72.4" y="30.1">Dn1</text>
<text x="72.4" y="31.9">SBU1</text>
<text x="72.4" y="33.8">VBUS</text>
<text x="72.4" y="35.6">GND</text>
<text x="79.9" y="33.8">VBUS</text>
<text x="80.6" y="35.6">GND</text>
<text x="80.6" y="31.9">CC2</text>
<text x="80.6" y="30.1">Dp2</text>
<text x="85.6" y="34.7">B1</text>
<text x="85.6" y="32.9">B4</text>
<text x="85.6" y="31">B5</text>
<text x="112.1" y="34.7">R10</text>
<text x="127.4" y="35.6">GND</text>
<text x="151" y="34.7">LED_1615</text>
<text x="156.6" y="30.1">B</text>
<text x="197.8" y="31">BOOT1</text>
<text x="207.2" y="32.9">R5</text>
<text x="220.6" y="33.8">GND</text>
<text x="246.1" y="33.6">C13</text>
<text x="249.6" y="31">1</text>
<text x="253.2" y="31.9">GND</text>
<text x="258.8" y="30.1">Vout</text>
<text x="268.5" y="33.6">C14</text>
<text x="66.3" y="40.3">GND</text>
<text x="75.4" y="39.4" transform="rotate(-90 75.4 39.4)">pad</text>
<text x="77.2" y="39.4" transform="rotate(-90 77.2 39.4)">pad</text>
<text x="79.1" y="39.4" transform="rotate(-90 79.1 39.4)">pad</text>
<text x="80.9" y="39.4" transform="rotate(-90 80.9 39.4)">pad</text>
<text x="86.8" y="40.3">GND</text>
<text x="158.5" y="40.1">S1</text>
<text x="199.7" y="38.4">BOOT1</text>
<text x="199.7" y="40.3">x</text>
<text x="209" y="38.4">BOOT0</text>
<text x="209" y="40.3">0</text>
<text x="216.5" y="38.4">Boot mode</text>
<text x="216.5" y="40.3">Main FLASH</text>
<text x="74.4" y="43" transform="rotate(-90 74.4 43)">0</text>
<text x="76.3" y="43" transform="rotate(-90 76.3 43)">1</text>
<text x="78.1" y="43" transform="rotate(-90 78.1 43)">2</text>
<text x="80" y="43" transform="rotate(-90 80 43)">3</text>
<text x="84.5" y="45">GND</text>
<text x="158.5" y="44.6">4X3 SMD Button</text>
<text x="165.8" y="42.2">2</text>
<text x="172.1" y="43.1">GND</text>
<text x="199.7" y="42.2">0</text>
<text x="199.7" y="44">1</text>
<text x="209" y="42.2">1</text>
<text x="209" y="44">1</text>
<text x="216.5" y="42.2">System</text>
<text x="216.5" y="44">SRAM</text>
<text x="265.7" y="42.2">GND</text>
<text x="36.6" y="53.3">C3</text>
<text x="160.4" y="53.9">DS1</text>
<text x="264.9" y="53.3">P1</text>
<text x="23.8" y="54.3">GND</text>
<text x="31.6" y="59">4</text>
<text x="33.8" y="57.1">U3</text>
<text x="35.1" y="59.9">GND</text>
<text x="40.7" y="59.9">XOUT</text>
<text x="46.5" y="59">3</text>
<text x="87.5" y="59">1</text>
<text x="89.7" y="57.1">U1</text>
<text x="91.1" y="59.9">VIN</text>
<text x="94.8" y="59.9">VOUT</text>
<text x="100.5" y="59">5</text>
<text x="144.9" y="56.2">GND</text>
<text x="166" y="54.7">R6</text>
<text x="208.7" y="59">3</text>
<text x="208.7" y="57.1">4</text>
<text x="210.9" y="55.2">P2</text>
<text x="212.2" y="59.9">3</text>
<text x="212.2" y="58">4</text>
<text x="214.4" y="59.9">6</text>
<text x="214.4" y="58">5</text>
<text x="218" y="59">6</text>
<text x="218" y="57.1">5</text>
<text x="241.8" y="58">GND</text>
<text x="262.7" y="55.2">1</text>
<text x="262.7" y="57.1">2</text>
<text x="262.7" y="59">3</text>
<text x="266.2" y="58">GND</text>
<text x="266.2" y="59.9">RESET</text>
<text x="267" y="56.2">LEDA</text>
<text x="31.6" y="61.8">1</text>
<text x="33.8" y="65.5">8Mhz</text>
<text x="35.1" y="62.7">XIN</text>
<text x="41.5" y="62.7">GND</text>
<text x="46.5" y="61.8">2</text>
<text x="69.3" y="62.7">C4</text>
<text x="77.8" y="61.8">GND</text>
<text x="87.5" y="60.8">2</text>
<text x="87.5" y="62.7">3</text>
<text x="91.1" y="61.8">VSS</text>
<text x="91.1" y="63.6">CE</text>
<text x="96.3" y="63.6">NC</text>
<text x="100.5" y="62.7">4</text>
<text x="108.4" y="62.7">C5</text>
<text x="114" y="62.7">C6</text>
<text x="208.7" y="62.7">1</text>
<text x="208.7" y="60.8">2</text>
<text x="212.2" y="63.6">1</text>
<text x="212.2" y="61.8">2</text>
<text x="214.4" y="63.6">8</text>
<text x="214.4" y="61.8">7</text>
<text x="218" y="62.7">8</text>
<text x="218" y="60.8">7</text>
<text x="262.7" y="60.8">4</text>
<text x="262.7" y="62.7">5</text>
<text x="262.7" y="64.6">6</text>
<text x="266.2" y="61.8">RS</text>
<text x="266.2" y="63.6">SDA</text>
<text x="266.2" y="65.5">SCL</text>
<text x="36.6" y="68.3">C7</text>
<text x="52.8" y="69.2">GND</text>
<text x="89.7" y="66.4">ME6211C33</text>
<text x="204.2" y="68.3">GND</text>
<text x="210.9" y="66.4">HEADER-2X4</text>
<text x="262.7" y="66.4">7</text>
<text x="262.7" y="68.3">8</text>
<text x="266.2" y="67.4">VDD</text>
<text x="266.2" y="69.2">CS</text>
<text x="71.8" y="72">GND</text>
<text x="111" y="72">GND</text>
<text x="116.6" y="72">GND</text>
<text x="262" y="75.7">10</text>
<text x="262.7" y="73.9">9</text>
<text x="266.2" y="74.8">PAD</text>
<text x="266.2" y="76.7">PAD</text>
<text x="264.9" y="81.3">FPC8-0.5mm</text>
<text x="232.1" y="101.8">16</text>
<text x="232.1" y="99.9">17</text>
<text x="232.1" y="98.1">18</text>
<text x="235.1" y="96.2">P3</text>
<text x="236.4" y="100.9">17</text>
<text x="236.4" y="99">18</text>
<text x="245.5" y="99">GND</text>
<text x="254.5" y="101.8">16</text>
<text x="254.5" y="99.9">17</text>
<text x="254.5" y="98.1">18</text>
<text x="257.5" y="96.2">P4</text>
<text x="258.8" y="100.9">17</text>
<text x="258.8" y="99">18</text>
<text x="64.4" y="103.7">GND</text>
<text x="232.1" y="107.4">13</text>
<text x="232.1" y="105.5">14</text>
<text x="232.1" y="103.7">15</text>
<text x="236.4" y="106.5">14</text>
<text x="236.4" y="104.6">15</text>
<text x="236.4" y="102.7">16</text>
<text x="254.5" y="107.4">13</text>
<text x="254.5" y="105.5">14</text>
<text x="254.5" y="103.7">15</text>
<text x="258.8" y="106.5">14</text>
<text x="258.8" y="104.6">15</text>
<text x="258.8" y="102.7">16</text>
<text x="232.1" y="113">10</text>
<text x="232.1" y="111.1">11</text>
<text x="232.1" y="109.3">12</text>
<text x="236.4" y="113.9">10</text>
<text x="236.4" y="112.1">11</text>
<text x="236.4" y="110.2">12</text>
<text x="236.4" y="108.3">13</text>
<text x="254.5" y="113">10</text>
<text x="254.5" y="111.1">11</text>
<text x="254.5" y="109.3">12</text>
<text x="258.8" y="113.9">10</text>
<text x="258.8" y="112.1">11</text>
<text x="258.8" y="110.2">12</text>
<text x="258.8" y="108.3">13</text>
<text x="232.9" y="118.6">7</text>
<text x="232.9" y="116.7">8</text>
<text x="232.9" y="114.9">9</text>
<text x="236.4" y="119.5">7</text>
<text x="236.4" y="117.6">8</text>
<text x="236.4" y="115.8">9</text>
<text x="255.2" y="118.6">7</text>
<text x="255.2" y="116.7">8</text>
<text x="255.2" y="114.9">9</text>
<text x="258.8" y="119.5">7</text>
<text x="258.8" y="117.6">8</text>
<text x="258.8" y="115.8">9</text>
<text x="63.2" y="123.1" transform="rotate(-90 63.2 123.1)">48</text>
<text x="65.1" y="123.1" transform="rotate(-90 65.1 123.1)">47</text>
<text x="67" y="123.1" transform="rotate(-90 67 123.1)">46</text>
<text x="68.8" y="123.1" transform="rotate(-90 68.8 123.1)">45</text>
<text x="70.7" y="123.1" transform="rotate(-90 70.7 123.1)">44</text>
<text x="72.6" y="123.1" transform="rotate(-90 72.6 123.1)">43</text>
<text x="74.4" y="123.1" transform="rotate(-90 74.4 123.1)">42</text>
<text x="76.3" y="123.1" transform="rotate(-90 76.3 123.1)">41</text>
<text x="78.1" y="123.1" transform="rotate(-90 78.1 123.1)">40</text>
<text x="80" y="123.1" transform="rotate(-90 80 123.1)">39</text>
<text x="81.9" y="123.1" transform="rotate(-90 81.9 123.1)">38</text>
<text x="83.7" y="123.1" transform="rotate(-90 83.7 123.1)">37</text>
<text x="99.4" y="124.2">U2</text>
<text x="232.9" y="124.2">4</text>
<text x="232.9" y="122.3">5</text>
<text x="232.9" y="120.4">6</text>
<text x="236.4" y="125.1">4</text>
<text x="236.4" y="123.2">5</text>
<text x="236.4" y="121.4">6</text>
<text x="255.2" y="124.2">4</text>
<text x="255.2" y="122.3">5</text>
<text x="255.2" y="120.4">6</text>
<text x="258.8" y="125.1">4</text>
<text x="258.8" y="123.2">5</text>
<text x="258.8" y="121.4">6</text>
<text x="37.5" y="129.8">R8</text>
<text x="64.2" y="129.6" transform="rotate(-90 64.2 129.6)">VDD_3</text>
<text x="66" y="129.6" transform="rotate(-90 66 129.6)">VSS_3</text>
<text x="67.9" y="128.1" transform="rotate(-90 67.9 128.1)">PB9</text>
<text x="69.8" y="128.1" transform="rotate(-90 69.8 128.1)">PB8</text>
<text x="71.6" y="129.6" transform="rotate(-90 71.6 129.6)">BOOT0</text>
<text x="73.5" y="128.1" transform="rotate(-90 73.5 128.1)">PB7</text>
<text x="75.4" y="128.1" transform="rotate(-90 75.4 128.1)">PB6</text>
<text x="77.2" y="128.1" transform="rotate(-90 77.2 128.1)">PB5</text>
<text x="79.1" y="128.1" transform="rotate(-90 79.1 128.1)">PB4</text>
<text x="80.9" y="128.1" transform="rotate(-90 80.9 128.1)">PB3</text>
<text x="82.8" y="128.9" transform="rotate(-90 82.8 128.9)">PA15</text>
<text x="84.7" y="128.9" transform="rotate(-90 84.7 128.9)">PA14</text>
<text x="99.4" y="126">GD32VF103C</text>
<text x="105.4" y="131.6">GND</text>
<text x="232.9" y="129.8">1</text>
<text x="232.9" y="127.9">2</text>
<text x="232.9" y="126">3</text>
<text x="236.4" y="130.7">1</text>
<text x="236.4" y="128.8">2</text>
<text x="236.4" y="127">3</text>
<text x="255.2" y="129.8">1</text>
<text x="255.2" y="127.9">2</text>
<text x="255.2" y="126">3</text>
<text x="258.8" y="130.7">1</text>
<text x="258.8" y="128.8">2</text>
<text x="258.8" y="127">3</text>
<text x="52.1" y="133.5">1</text>
<text x="52.1" y="135.4">2</text>
<text x="52.1" y="137.2">3</text>
<text x="55.6" y="134.4">VBAT</text>
<text x="55.6" y="136.3">PC13-TAMPER-RTC</text>
<text x="88.4" y="136.3">VSS_2</text>
<text x="88.4" y="134.4">VDD_2</text>
<text x="95" y="137.2">34</text>
<text x="95" y="135.4">35</text>
<text x="95" y="133.5">36</text>
<text x="229.5" y="133.5">HEADER-1X18</text>
<text x="251.9" y="133.5">HEADER-1X18</text>
<text x="52.1" y="139.1">4</text>
<text x="52.1" y="141">5</text>
<text x="52.1" y="142.8">6</text>
<text x="55.6" y="138.2">PC14-OSC32IN</text>
<text x="55.6" y="140">PC15-OSC32OUT</text>
<text x="55.6" y="141.9">PD0-OSCIN</text>
<text x="55.6" y="143.8">PD1-OSCOUT</text>
<text x="89.2" y="143.8">PA10</text>
<text x="89.2" y="141.9">PA11</text>
<text x="89.2" y="140">PA12</text>
<text x="89.2" y="138.2">PA13</text>
<text x="95" y="142.8">31</text>
<text x="95" y="141">32</text>
<text x="95" y="139.1">33</text>
<text x="18.9" y="144.7">R9</text>
<text x="24.5" y="148.4">C8</text>
<text x="34.2" y="147.5">AGND</text>
<text x="52.1" y="144.7">7</text>
<text x="52.1" y="146.6">8</text>
<text x="52.1" y="148.4">9</text>
<text x="55.6" y="145.6">NRST</text>
<text x="55.6" y="147.5">VSSA</text>
<text x="55.6" y="149.4">VDDA</text>
<text x="89.2" y="149.4">PB15</text>
<text x="89.9" y="147.5">PA8</text>
<text x="89.9" y="145.6">PA9</text>
<text x="95" y="148.4">28</text>
<text x="95" y="146.6">29</text>
<text x="95" y="144.7">30</text>
<text x="51.4" y="150.3">10</text>
<text x="51.4" y="152.1">11</text>
<text x="51.4" y="154">12</text>
<text x="55.6" y="151.2">PA0-WKUP</text>
<text x="55.6" y="153.1">PA1</text>
<text x="55.6" y="154.9">PA2</text>
<text x="89.2" y="154.9">PB12</text>
<text x="89.2" y="153.1">PB13</text>
<text x="89.2" y="151.2">PB14</text>
<text x="95" y="154">25</text>
<text x="95" y="152.1">26</text>
<text x="95" y="150.3">27</text>
<text x="222.6" y="153.8">R2</text>
<text x="238.5" y="155.9">1</text>
<text x="27.1" y="157.7">GND</text>
<text x="64.2" y="160.6" transform="rotate(-90 64.2 160.6)">PA3</text>
<text x="66" y="160.6" transform="rotate(-90 66 160.6)">PA4</text>
<text x="67.9" y="160.6" transform="rotate(-90 67.9 160.6)">PA5</text>
<text x="69.8" y="160.6" transform="rotate(-90 69.8 160.6)">PA6</text>
<text x="71.6" y="160.6" transform="rotate(-90 71.6 160.6)">PA7</text>
<text x="73.5" y="160.6" transform="rotate(-90 73.5 160.6)">PB0</text>
<text x="75.4" y="160.6" transform="rotate(-90 75.4 160.6)">PB1</text>
<text x="77.2" y="160.6" transform="rotate(-90 77.2 160.6)">PB2</text>
<text x="79.1" y="160.6" transform="rotate(-90 79.1 160.6)">PB10</text>
<text x="80.9" y="160.6" transform="rotate(-90 80.9 160.6)">PB11</text>
<text x="82.8" y="160.6" transform="rotate(-90 82.8 160.6)">VSS_1</text>
<text x="84.7" y="160.6" transform="rotate(-90 84.7 160.6)">VDD_1</text>
<text x="218.9" y="157.5">R13</text>
<text x="238.5" y="157.7">2</text>
<text x="238.5" y="159.6">3</text>
<text x="238.5" y="161.5">5</text>
<text x="242" y="156.8">DAT2</text>
<text x="242" y="158.7">DAT3/CS</text>
<text x="242" y="160.5">CMD/MOSI</text>
<text x="63.2" y="164.8" transform="rotate(-90 63.2 164.8)">13</text>
<text x="65.1" y="164.8" transform="rotate(-90 65.1 164.8)">14</text>
<text x="67" y="164.8" transform="rotate(-90 67 164.8)">15</text>
<text x="68.8" y="164.8" transform="rotate(-90 68.8 164.8)">16</text>
<text x="70.7" y="164.8" transform="rotate(-90 70.7 164.8)">17</text>
<text x="72.6" y="164.8" transform="rotate(-90 72.6 164.8)">18</text>
<text x="74.4" y="164.8" transform="rotate(-90 74.4 164.8)">19</text>
<text x="76.3" y="164.8" transform="rotate(-90 76.3 164.8)">20</text>
<text x="78.1" y="164.8" transform="rotate(-90 78.1 164.8)">21</text>
<text x="80" y="164.8" transform="rotate(-90 80 164.8)">22</text>
<text x="81.9" y="164.8" transform="rotate(-90 81.9 164.8)">23</text>
<text x="83.7" y="164.8" transform="rotate(-90 83.7 164.8)">24</text>
<text x="145.7" y="167">C9</text>
<text x="153.1" y="167">C10</text>
<text x="160.6" y="167">C11</text>
<text x="168" y="167">C12</text>
<text x="238.5" y="163.3">7</text>
<text x="238.5" y="165.2">8</text>
<text x="242" y="162.4">CLK</text>
<text x="242" y="164.3">DAT0/MISO</text>
<text x="242" y="166.1">DAT1</text>
<text x="228.4" y="170.9">C16</text>
<text x="238.5" y="172.6">4</text>
<text x="242" y="173.6">VDD</text>
<text x="249.5" y="173.6">PAD2</text>
<text x="249.5" y="171.7">PAD3</text>
<text x="249.5" y="169.8">PAD4</text>
<text x="255.2" y="172.6">11</text>
<text x="255.2" y="170.8">12</text>
<text x="255.2" y="168.9">9</text>
<text x="148.3" y="176.4">GND</text>
<text x="155.7" y="176.4">GND</text>
<text x="163.2" y="176.4">GND</text>
<text x="170.6" y="176.4">GND</text>
<text x="238.5" y="174.5">6</text>
<text x="242" y="175.4">GND</text>
<text x="249.5" y="175.4">PAD1</text>
<text x="255.2" y="174.5">10</text>
<text x="81.2" y="185.7">GND</text>
<text x="235.8" y="180.1">GND</text>
<text x="256.4" y="180.1">GND</text>
<text x="76.3" y="191.7" transform="rotate(-90 76.3 191.7)">BOOT1</text>
<text x="146" y="186.6">AGND</text>
<text x="153.1" y="189.4">C15</text>
<text x="170.3" y="186.6">GND</text>
</g>
<g font-size="1.5" fill="#674ea7">
<text x="26.4" y="21.7">GD_OSC32IN C1</text>
<text x="61.8" y="25.4">CC</text>
<text x="61.8" y="29.1">TYPEC_D-A7</text>
<text x="61.8" y="27.3">TYPEC_D+A6</text>
<text x="89.7" y="25.4">CC</text>
<text x="106.5" y="27.3">TYPEC_D-</text>
<text x="106.5" y="29.1">TYPEC_D+</text>
<text x="127" y="27.3">GD_USB_D-</text>
<text x="127" y="29.1">GD_USB_D+</text>
<text x="171.7" y="25.4">GD_PC13</text>
<text x="171.7" y="27.3">GD_PA1</text>
<text x="171.7" y="29.1">GD_PA2</text>
<text x="181.1" y="25.4">LED_R</text>
<text x="181.1" y="27.3">LED_G</text>
<text x="181.1" y="29.1">LED_B</text>
<text x="197.8" y="27.3">GD_BOOT0</text>
<text x="26.4" y="32.9">GD_OSC32OUTC2</text>
<text x="61.8" y="31">CC</text>
<text x="89.7" y="31">CC</text>
<text x="106.5" y="34.7">CC</text>
<text x="197.8" y="32.9">GD_PB2</text>
<text x="151.3" y="42.2">GD_RST 1</text>
<text x="50.6" y="59">GD_OSCOUT</text>
<text x="196" y="59">GD_UART0_RX</text>
<text x="222.1" y="57.1">JTMS</text>
<text x="222.1" y="59">JTCK</text>
<text x="251.9" y="59">TFT_RST</text>
<text x="24.5" y="61.8">GD_OSCIN</text>
<text x="196" y="60.8">GD_UART0_TX</text>
<text x="222.1" y="60.8">JTDI</text>
<text x="222.1" y="62.7">JTDO</text>
<text x="251.9" y="62.7">TFT_SDA</text>
<text x="251.9" y="64.6">TFT_SCL</text>
<text x="251.9" y="60.8">TFT_RS</text>
<text x="251.9" y="68.3">TFT_CS</text>
<text x="145.7" y="101.8">GD_PA14</text>
<text x="145.7" y="99.9">GD_PA13</text>
<text x="164.3" y="99.9">JTMS</text>
<text x="164.3" y="101.8">JTCK</text>
<text x="222.1" y="101.8">GD_PC14</text>
<text x="222.1" y="99.9">GD_PC15</text>
<text x="244.4" y="101.8">GD_PB9</text>
<text x="80" y="104.1" transform="rotate(-90 80 104.1)">JTDO</text>
<text x="81.9" y="104.1" transform="rotate(-90 81.9 104.1)">JTDI</text>
<text x="83.7" y="104.1" transform="rotate(-90 83.7 104.1)">JTCK</text>
<text x="145.7" y="105.5">GD_PB3</text>
<text x="145.7" y="103.7">GD_PA15</text>
<text x="164.3" y="103.7">JTDI</text>
<text x="164.3" y="105.5">JTDO</text>
<text x="222.1" y="103.7">GD_PC13</text>
<text x="222.1" y="105.5">GD_PA0</text>
<text x="222.1" y="107.4">GD_PA1</text>
<text x="244.4" y="107.4">GD_PB6</text>
<text x="244.4" y="105.5">GD_PB7</text>
<text x="244.4" y="103.7">GD_PB8</text>
<text x="145.7" y="113">GD_PB13</text>
<text x="145.7" y="111.1">GD_PB14</text>
<text x="145.7" y="109.3">GD_PB12</text>
<text x="164.3" y="109.3">SPI1_CS_TF</text>
<text x="164.3" y="111.1">SPI1_MISO</text>
<text x="164.3" y="113">SPI1_SCLK</text>
<text x="222.1" y="111.1">GD_PA3</text>
<text x="222.1" y="109.3">GD_PA2</text>
<text x="244.4" y="111.1">GD_PB4</text>
<text x="244.4" y="109.3">GD_PB5</text>
<text x="67" y="119" transform="rotate(-90 67 119)">GD_PB9</text>
<text x="68.8" y="119" transform="rotate(-90 68.8 119)">GD_PB8</text>
<text x="70.7" y="119" transform="rotate(-90 70.7 119)">GD_BOOT0</text>
<text x="72.6" y="119" transform="rotate(-90 72.6 119)">GD_PB7</text>
<text x="74.4" y="119" transform="rotate(-90 74.4 119)">GD_PB6</text>
<text x="76.3" y="119" transform="rotate(-90 76.3 119)">GD_PB5</text>
<text x="78.1" y="119" transform="rotate(-90 78.1 119)">GD_PB4</text>
<text x="80" y="119" transform="rotate(-90 80 119)">GD_PB3</text>
<text x="81.9" y="119" transform="rotate(-90 81.9 119)">GD_PA15</text>
<text x="83.7" y="119" transform="rotate(-90 83.7 119)">GD_PA14</text>
<text x="145.7" y="118.6">GD_PA7</text>
<text x="145.7" y="114.9">GD_PB15</text>
<text x="164.3" y="118.6">TFT_SDA</text>
<text x="164.3" y="114.9">SPI1_MOSI</text>
<text x="222.1" y="114.9">GD_PA4</text>
<text x="222.1" y="116.7">GD_PA5</text>
<text x="222.1" y="118.6">GD_PA6</text>
<text x="244.4" y="118.6">GD_PA8</text>
<text x="244.4" y="116.7">GD_PA11</text>
<text x="244.4" y="114.9">GD_PA12</text>
<text x="145.7" y="120.4">GD_PA5</text>
<text x="145.7" y="122.3">GD_PB0</text>
<text x="145.7" y="124.2">GD_PB1</text>
<text x="164.3" y="120.4">TFT_SCL</text>
<text x="164.3" y="122.3">TFT_RS</text>
<text x="164.3" y="124.2">TFT_RST</text>
<text x="222.1" y="124.2">GD_PB1</text>
<text x="222.1" y="122.3">GD_PB0</text>
<text x="222.1" y="120.4">GD_PA7</text>
<text x="244.4" y="124.2">GD_PB13</text>
<text x="244.4" y="122.3">GD_PB14</text>
<text x="244.4" y="120.4">GD_PB15</text>
<text x="145.7" y="131.6">GD_PA11</text>
<text x="145.7" y="126">GD_PB2</text>
<text x="164.3" y="131.6">GD_USB_D-</text>
<text x="164.3" y="126">TFT_CS</text>
<text x="222.1" y="129.8">GD_RST</text>
<text x="222.1" y="126">GD_PB10</text>
<text x="222.1" y="127.9">GD_PB11</text>
<text x="244.4" y="126">GD_PB12</text>
<text x="26.4" y="137.2">GD_OSC32IN</text>
<text x="26.4" y="135.4">LED_R</text>
<text x="37.5" y="135.4">GD_PC13</text>
<text x="37.5" y="137.2">GD_PC14</text>
<text x="100.9" y="137.2">GD_PA13</text>
<text x="115.8" y="137.2">JTMS</text>
<text x="145.7" y="133.5">GD_PA12</text>
<text x="164.3" y="133.5">GD_USB_D+</text>
<text x="26.4" y="139.1">GD_OSC32OUT</text>
<text x="37.5" y="141">GD_OSCIN</text>
<text x="37.5" y="142.8">GD_OSCOUT</text>
<text x="37.5" y="139.1">GD_PC15</text>
<text x="100.9" y="142.8">GD_PA10</text>
<text x="100.9" y="141">GD_PA11</text>
<text x="100.9" y="139.1">GD_PA12</text>
<text x="145.7" y="142.8">GD_PA9</text>
<text x="145.7" y="141">GD_PA10</text>
<text x="164.3" y="142.8">GD_UART0_TX</text>
<text x="164.3" y="141">GD_UART0_RX</text>
<text x="37.5" y="144.7">GD_RST</text>
<text x="100.9" y="148.4">GD_PB15</text>
<text x="100.9" y="146.6">GD_PA8</text>
<text x="100.9" y="144.7">GD_PA9</text>
<text x="115.8" y="148.4">SPI1_MOSI</text>
<text x="32" y="152.1">LED_G</text>
<text x="32" y="154">LED_B</text>
<text x="37.5" y="150.3">GD_PA0</text>
<text x="37.5" y="152.1">GD_PA1</text>
<text x="37.5" y="154">GD_PA2</text>
<text x="100.9" y="154">GD_PB12</text>
<text x="100.9" y="152.1">GD_PB13</text>
<text x="100.9" y="150.3">GD_PB14</text>
<text x="115.8" y="154">SPI1_CS_TF</text>
<text x="115.8" y="152.1">SPI1_SCLK</text>
<text x="115.8" y="150.3">SPI1_MISO</text>
<text x="229.5" y="157.7">SPI1_CS_TF</text>
<text x="229.5" y="159.6">SPI1_MOSI</text>
<text x="229.5" y="161.5">SPI1_SCLK</text>
<text x="229.5" y="163.3">SPI1_MISO</text>
<text x="63.2" y="178.6" transform="rotate(-90 63.2 178.6)">GD_PA3</text>
<text x="65.1" y="178.6" transform="rotate(-90 65.1 178.6)">GD_PA4</text>
<text x="67" y="178.6" transform="rotate(-90 67 178.6)">GD_PA5</text>
<text x="68.8" y="178.6" transform="rotate(-90 68.8 178.6)">GD_PA6</text>
<text x="70.7" y="178.6" transform="rotate(-90 70.7 178.6)">GD_PA7</text>
<text x="72.6" y="178.6" transform="rotate(-90 72.6 178.6)">GD_PB0</text>
<text x="74.4" y="178.6" transform="rotate(-90 74.4 178.6)">GD_PB1</text>
<text x="76.3" y="178.6" transform="rotate(-90 76.3 178.6)">GD_PB2</text>
<text x="78.1" y="178.6" transform="rotate(-90 78.1 178.6)">GD_PB10</text>
<text x="80" y="178.6" transform="rotate(-90 80 178.6)">GD_PB11</text>
<text x="67" y="186.1" transform="rotate(-90 67 186.1)">TFT_SCL</text>
<text x="70.7" y="186.1" transform="rotate(-90 70.7 186.1)">TFT_SDA</text>
<text x="72.6" y="186.1" transform="rotate(-90 72.6 186.1)">TFT_RS</text>
<text x="74.4" y="186.1" transform="rotate(-90 74.4 186.1)">TFT_RST</text>
<text x="76.3" y="186.1" transform="rotate(-90 76.3 186.1)">TFT_CS</text>
</g>
<g font-size="1.5" fill="#f00">
<text x="220.6" y="22.6">3V3</text>
<text x="204.2" y="55.2">3V3</text>
<text x="247.4" y="56.2">Backlight_2V8</text>
<text x="247.4" y="67.4">3V3</text>
<text x="216.8" y="99">VBAT</text>
<text x="62.5" y="116.7">3V3</text>
<text x="33.1" y="130.7">3V3</text>
<text x="247.4" y="128.8">3V3</text>
<text x="43.5" y="134.4">VBAT</text>
<text x="101.3" y="134.4">3V3</text>
<text x="14.4" y="145.6">3V3</text>
<text x="43.5" y="149.4">VDDA</text>
<text x="148.3" y="161.5">3V3</text>
<text x="155.7" y="161.5">3V3</text>
<text x="163.2" y="161.5">3V3</text>
<text x="170.6" y="161.5">3V3</text>
<text x="83.1" y="170.8">3V3</text>
<text x="147.9" y="194.1">VDDA</text>
<text x="168.4" y="194.1">3V3</text>
</g>
<g font-size="1.5" fill="#800000">
<text x="251.9" y="25.4">U4</text>
<text x="240.7" y="154">J2</text>
</g>
<g font-size="1.4">
<text x="39.4" y="21.7">6pF</text>
<text x="125.2" y="19.9">Fuse 6V 2A</text>
<text x="123.3" y="27.3">22R</text>
<text x="123.3" y="29.2">22R</text>
<text x="168" y="25.4">4K7</text>
<text x="168" y="27.3">4K7</text>
<text x="168" y="29.2">4K7</text>
<text x="207.2" y="29.2">10K</text>
<text x="39.4" y="32.9">6pF</text>
<text x="119.5" y="34.8">5.1K</text>
<text x="207.2" y="34.8">10K</text>
<text x="240.7" y="35.7">22uF</text>
<text x="268.5" y="35.1">22uF</text>
<text x="41.3" y="53.4">6pF</text>
<text x="160.4" y="59.4">LED</text>
<text x="166" y="57.5">2K</text>
<text x="41.3" y="68.3">6pF</text>
<text x="69.3" y="66.5">10uF</text>
<text x="108.4" y="66.5">10uF</text>
<text x="114" y="66.5">100nF</text>
<text x="37.5" y="131.7">NC</text>
<text x="18.9" y="146.6">10K</text>
<text x="24.5" y="152.2">100nF</text>
<text x="222.6" y="155.4">10K</text>
<text x="218.9" y="159.1">10K</text>
<text x="145.7" y="170.8">100nF</text>
<text x="153.1" y="170.8">100nF</text>
<text x="160.6" y="170.8">100nF</text>
<text x="168" y="170.8">100nF</text>
<text x="224.9" y="172.7">100nf</text>
<text x="153.1" y="193.2">100nF</text>
</g>
<g font-size="1.4" fill="#800000">
<text x="251.9" y="34.4">XC6206-2V8</text>
<text x="240.7" y="177.9">TF CARD</text>
</g>
<g font-size="1.2">
<text x="71.1" y="19.9">J1</text>
<text x="71.1" y="46">USB type C</text>
<text x="160.6" y="188.6">CBW100505U601T</text>
<text x="160.6" y="196">CBW100505U601T</text>
</g>
<g font-size="1.1">
<text x="164.3" y="185.8">FB1</text>
<text x="164.3" y="193.3">FB2</text>
</g>
</svg>
